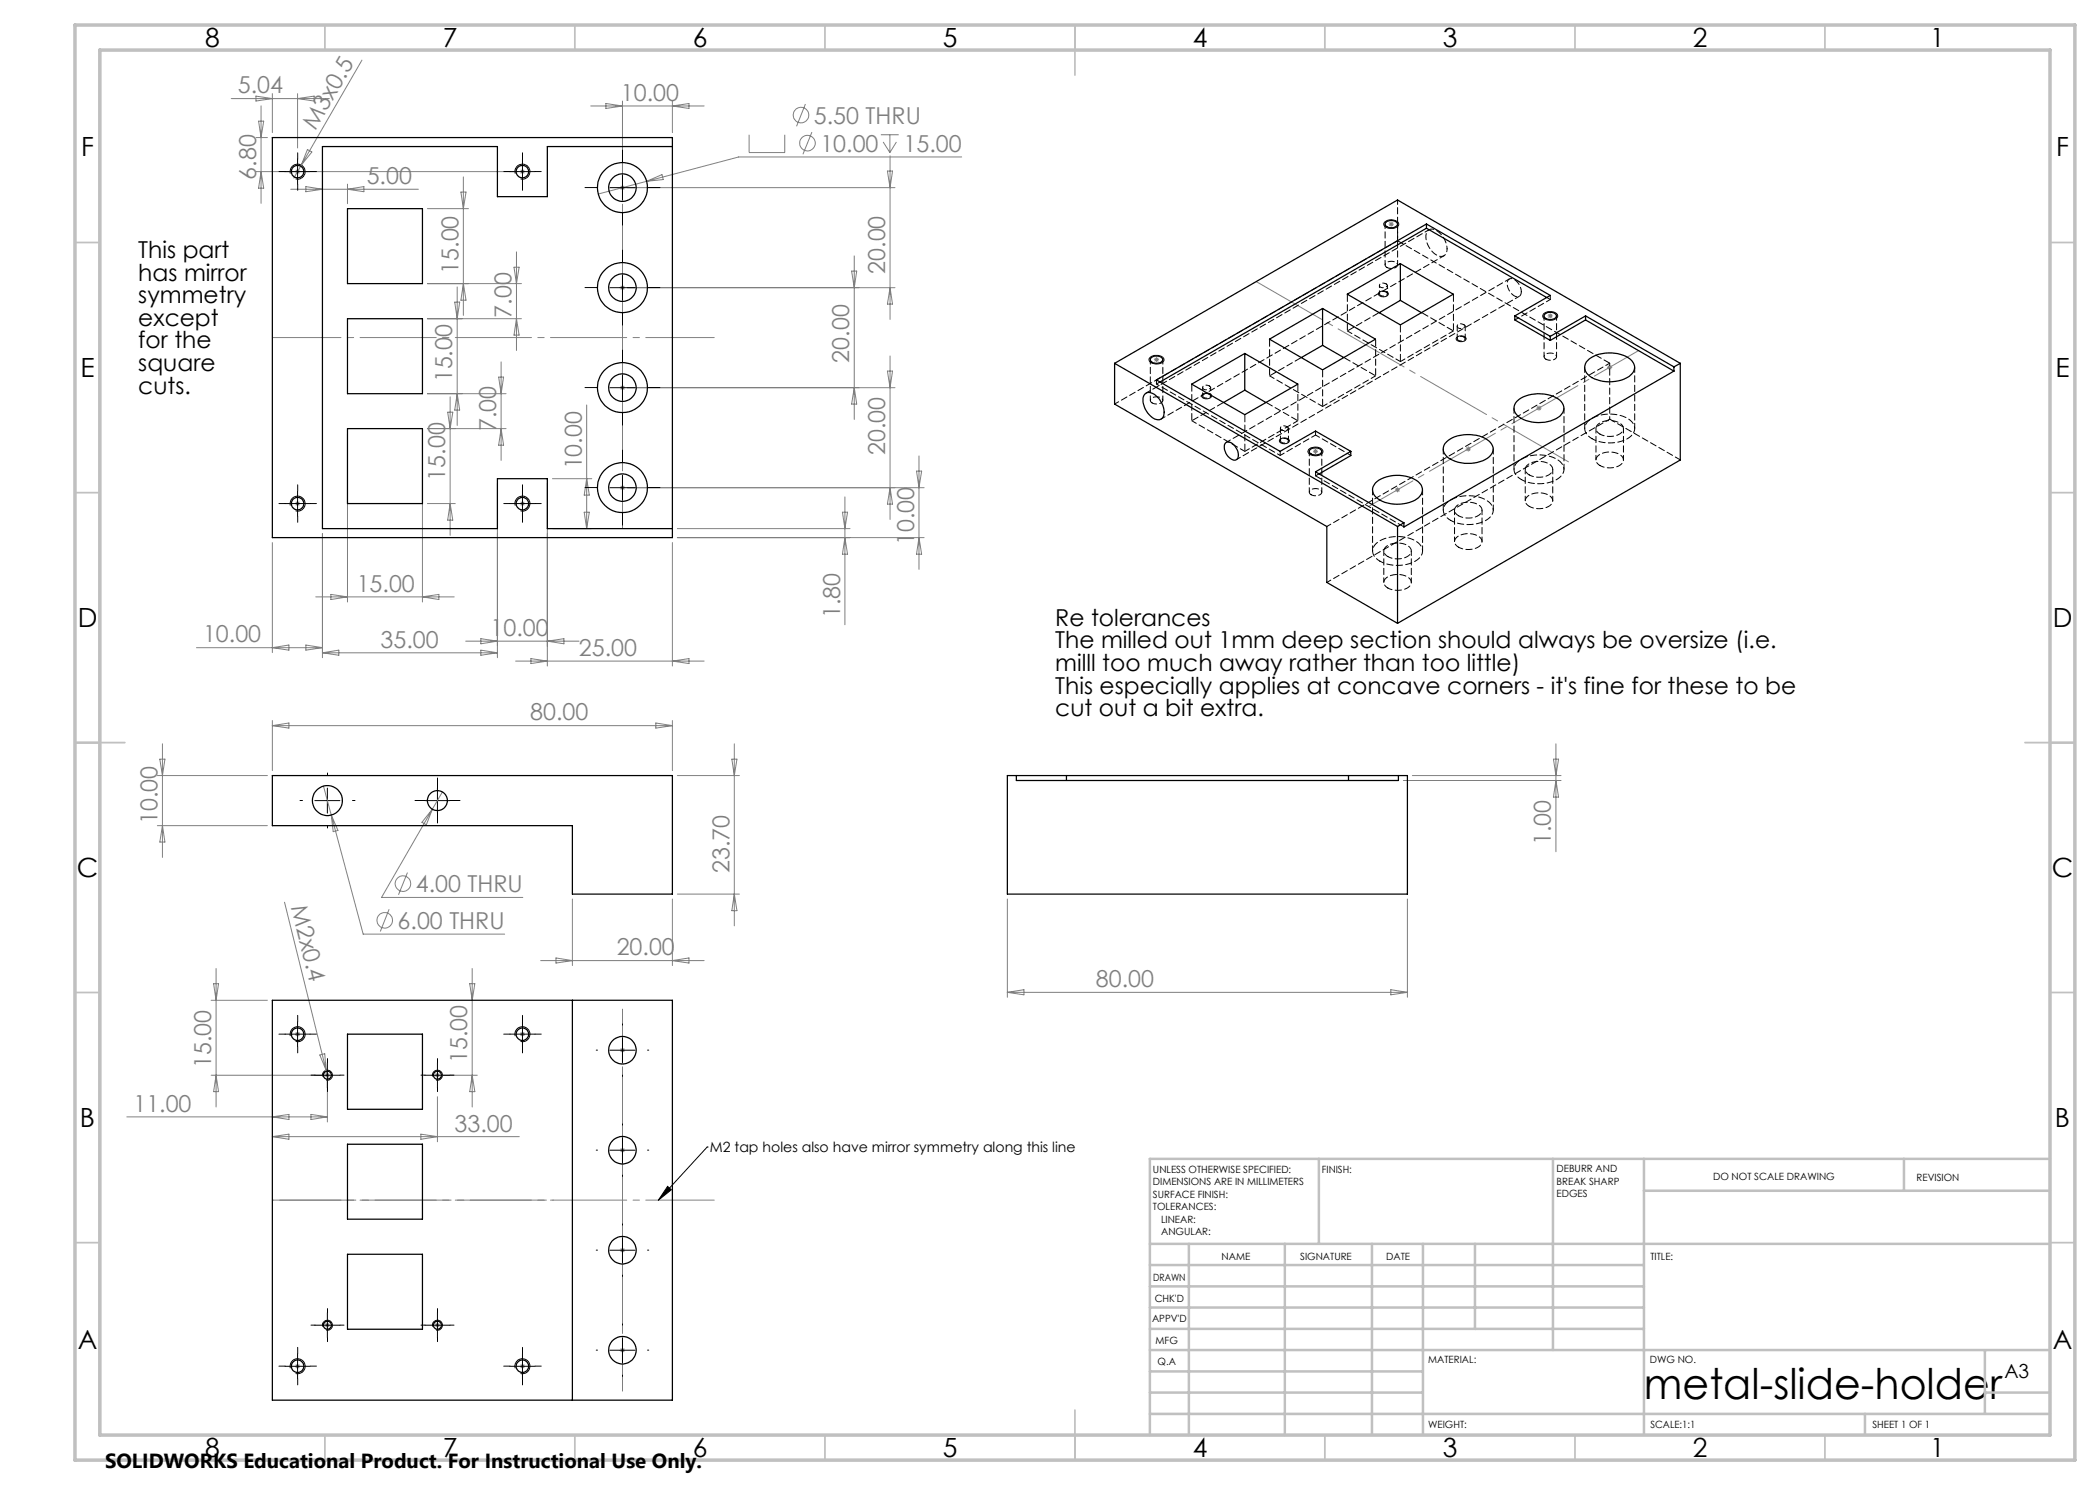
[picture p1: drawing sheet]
<svg xmlns="http://www.w3.org/2000/svg" width="420mm" height="297mm" viewBox="0 0 420 297" stroke-linecap="round" stroke-linejoin="round" font-family="sans-serif">
<g fill="none" stroke="#808080" stroke-width=".2">
<path d="M46.2 19.7h19.7M51.2 19.2l3.3 .5-3.3 .5zM54.5 18.7v7.8M59.5 18.7v10.9M59.5 19.7l3.3-.5v1zM72.4 12l-12.1 21M51.2 34.3h52.3M51.2 27.5h2.3M51.7 24.2h1l-.5 3.3zM52.2 21.2v19.5M52.2 34.3l.5 3.3h-1zM58.1 37.8h25.6"/>
<path d="M59.2 34l.7 .7M59.5 33.8v1M59.9 34l-.7 .7M60.3 33l-1.5 2.6M61.2 37.3l3.3 .5-3.3 .5zM61.5 29.9l.9 .5-2.1 2.6zM69.5 36.8v3.9M69.5 37.8l3.3-.5v1zM92.2 38.4h1l-.5 3.3zM92.7 35.4v27.7M104 34.3h1M104.1 34l.7 .7"/>
<path d="M104.5 33.8v1M104.8 34l-.7 .7M118.1 21.2h22.7M121.2 20.7l3.3 .5-3.3 .5zM124 37.5h1M124.1 37.2l.7 .7M124.5 37v1M124.5 20.2v16.3M124.8 37.2l-.7 .7M125.5 37.5h53.5M129.3 36.3l3.1-1.4 .2 1zM134.5 20.2v6.3"/>
<path d="M134.5 21.2l3.3-.5v1zM149.8 26.9v3.6h7.2v-3.6M161.1 20.8l-1.8 4.5M162.4 26.4l-1.8 4.5M176.2 26.9h3.5M176.6 28.4l1.4 2.1M177.5 34.2h1l-.5 3.3zM178 26.9v3.6M178 31.2v32.7M179.3 28.4l-1.3 2.1M192.3 31.4h-44.6l-28 7.4M85.5 56.7h18.8"/>
<path d="M85.5 41.7h8.2M91.4 57.4v27.7M92.7 56.7l.5 3.3h-1zM102.8 53.4h1l-.5 3.3zM103.3 50.4v19.7M124 57.5h1M124.1 57.2l.7 .7M124.5 57v1M124.8 57.2l-.7 .7M125.5 57.5h53.5M170.3 54.2h1l-.4 3.3zM170.9 51.2v32.7"/>
<path d="M178 57.5l.5 3.3h-1zM277.7 44.8h1.1M277.9 44.5l.7 .7M278.2 44.3v1M278.6 44.5l-.7 .7M85.5 78.7h15.7M85.5 63.7h18.8M90 79.4v27.7M90.9 60.4h1l-.5 3.3zM91.4 78.7l.5 3.3h-1zM99.7 75.4h1l-.5 3.3zM100.2 72.4v19.7"/>
<path d="M103.3 63.7l.5 3.3h-1zM124 77.5h1M124.1 77.2l.7 .7M124.5 77v1M124.8 77.2l-.7 .7M170.9 77.5l.4 3.3h-1zM177.5 74.2h1l-.5 3.3zM178 71.2v32.7M179 77.5h-53.5M230.8 71.9h1M230.9 71.6l.8 .7M231.3 71.4v1"/>
<path d="M231.7 71.6l-.8 .7M309.5 63.2h1.1M309.7 62.8l.7 .7M310.1 62.7v1M310.4 62.8l-.7 .7M321.4 73.5h1M321.6 73.1l.7 .7M321.9 73v1M322.3 73.1l-.7 .7M69.5 86.7v33.7M84.5 86.7v33.7M85.5 85.7h15.7"/>
<path d="M89.5 82.4h1.1l-.6 3.3zM99.5 96.7v34.8M100.2 85.7l.5 3.3h-1zM109.5 96.7v36.5M110.5 95.7h7.9M117.3 81v24.7M117.3 95.7l.6 3.3h-1.1zM124 97.5h1M124.1 97.2l.7 .7M124.5 97v1M124.8 97.2l-.7 .7M125.5 97.5h59.3"/>
<path d="M169 99.4v25.6M178 97.5l.5 3.3h-1zM183.3 94.2h1l-.5 3.3zM183.8 91.2v22.7M262.6 90.3h1M262.7 89.9l.8 .7M263.1 89.8v1M263.5 89.9l-.8 .7M279 98h1M279.2 97.6l.7 .7M279.5 97.5v1M279.9 97.6l-.7 .7"/>
<path d="M293.1 89.8h1M293.3 89.5l.7 .7M293.7 89.3v1M294 89.5l-.7 .7M307.3 81.6h1M307.4 81.3l.8 .7M307.8 81.1v1M308.2 81.3l-.8 .7M54.5 108.5v22M59 100.7h1M59.2 100.4l.7 .7M59.5 100.2v1"/>
<path d="M59.9 100.4l-.7 .7M63.1 119.4h27.7M64.5 106.7v24.8M66.2 118.9l3.3 .5-3.3 .5zM84.5 119.4l3.3-.5v1zM85.5 100.7h5.6M90 100.7l.6 3.3h-1.1zM104 100.7h1M104.1 100.4l.7 .7M104.5 100.2v1M104.8 100.4l-.7 .7M110.5 105.7h7.9"/>
<path d="M116.8 102.4h1.1l-.6 3.3zM134.5 108.5v24.7M135.5 105.7h34.5M135.5 107.5h49.3M168.5 102.4h1l-.5 3.3zM169 107.5l.5 3.3h-1zM183.8 107.5l.5 3.3h-1zM39.3 129.5h25.2M54.5 129.5l3.3-.5v1zM61.2 129l3.3 .5-3.3 .5zM64.5 130.6h35M64.5 130.6l3.3-.6v1.1z"/>
<path d="M93.1 128.2h22.7M96.2 130l3.3 .6-3.3 .5zM96.2 127.7l3.3 .5-3.3 .6zM103.1 132.2h37.7M106.2 131.7l3.3 .5-3.3 .5zM109.5 128.2l3.3-.5v1.1zM134.5 132.2l3.3-.5v1zM31.5 155.1h22M32 151.8h1l-.5 3.3zM32.5 148.8v22.7M54.5 145.1l3.3-.5v1zM54.5 144.1v10"/>
<path d="M54.5 145.1h80M64.7 157.2l1.6 5.8M88.5 158.4l-2 3.5M131.2 144.6l3.3 .5-3.3 .5zM134.5 144.1v10M135.5 155.1h12.4M146.4 151.8h1l-.5 3.3zM146.9 148.8v36.4M280.7 156.1h31.5M282.5 155.1h29.7M310.7 151.8h1l-.5 3.3zM311.2 148.8v21.6"/>
<path d="M311.2 156.1l.5 3.3h-1zM31.5 165.1h22M32.5 165.1l.5 3.3h-1zM66.3 163l6.3 23.8h28.3M66.3 163l1.3 3.1-1 .2zM81.5 174.5l-1.8 4.5M86.5 161.9l-10.2 17.6h28.3M86.5 161.9l-1.2 3.1-.9-.5zM114.5 179.8v13.3M134.5 179.8v13.3M135.5 178.8h12.4M146.9 178.8l.5 3.3h-1z"/>
<path d="M201.5 179.8v19.7M281.5 179.8v19.7M42.7 196.7h1l-.5 3.4zM43.2 193.7v27.7M56.9 180.4l8.3 33.7M77.8 181.9l-1.7 4.4M93.9 196.7h1.1l-.6 3.4zM94.4 193.7v27.7M108.1 192.1h32.7M111.2 191.6l3.3 .5-3.3 .5zM134.5 192.1l3.3-.5v1zM201.5 198.5h80"/>
<path d="M201.5 198.5l3.3-.6v1.1zM278.2 197.9l3.3 .6-3.3 .5zM42.2 215h22.3M42.2 200.1h11.3M43.2 215l.5 3.3h-1zM59 206.8h1M59.2 206.5l.7 .7M59.5 206.3v1.1M59.9 206.5l-.7 .7M64 211l.9-.3 .3 3.4zM65 215h1M65.1 214.7l.7 .7"/>
<path d="M65.2 214.1l.5 1.9M65.5 214.6v.9M65.5 216v8.4M65.8 214.7l-.7 .7M87 215h1M87.1 214.7l.7 .7M87.5 214.6v.9M87.5 219.4v8.9M87.8 214.7l-.7 .7M88.5 215h7M94.4 215l.6 3.3h-1.1zM104 206.8h1"/>
<path d="M104.1 206.5l.7 .7M104.5 206.3v1.1M104.8 206.5l-.7 .7M124 210h1M124.1 209.7l.7 .7M124.5 209.5v1M124.8 209.7l-.7 .7M25.4 223.4h40.1M54.5 223.4l3.3-.5v1zM54.5 227.3l3.3-.5v1.1zM54.5 227.3h49.4M62.2 222.9l3.3 .5-3.3 .5z"/>
<path d="M84.2 226.8l3.3 .5-3.3 .6zM124 230h1M124.1 229.7l.7 .7M124.5 229.5v1M124.8 229.7l-.7 .7M124 250h1M124.1 249.7l.7 .7M124.5 249.6v.9M124.8 249.7l-.7 .7M59 273.3h1M59.2 272.9l.7 .7M59.5 272.7v1.1"/>
<path d="M59.9 272.9l-.7 .7M65 265h1M65.1 264.7l.7 .7M65.5 264.5v1M65.8 264.7l-.7 .7M87 265h1M87.1 264.7l.7 .7M87.5 264.5v1M87.8 264.7l-.7 .7M104 273.3h1M104.1 272.9l.7 .7M104.5 272.7v1.1"/>
<path d="M104.8 272.9l-.7 .7M124 270h1M124.1 269.7l.7 .7M124.5 269.6v.9M124.8 269.7l-.7 .7"/>
<circle cx="160.2" cy="23" r="1.55"/>
<circle cx="161.5" cy="28.6" r="1.55"/>
<circle cx="80.6" cy="176.7" r="1.55"/>
<circle cx="76.9" cy="184.1" r="1.55"/>
</g>
<g fill="none" stroke="#000" stroke-width=".2">
<path d="M57 34.3h5M58.1 34.7a1.5 1.5 0 0 1 1.3-1.9 1.5 1.5 0 0 1 1.6 1.7 1.5 1.5 0 0 1-1.9 1.3M59.5 31.8v5M102 34.3h5M103 34.7a1.5 1.5 0 0 1 1.4-1.9 1.5 1.5 0 0 1 1.6 1.7 1.5 1.5 0 0 1-1.9 1.3M104.5 31.8v5M122 37.5h5M124.5 35v5M122 57.5h5M124.5 55v5M275.7 58.6a1.2 1.2 0 0 1 2 .2 1.14 1.14 0 0 1-2-.1zM276.9 44.4a1.93 1.93 0 0 1 2.9 .4 1.55 1.55 0 0 1-2.2 .8l-.6-.3a.59 .59 0 0 1-.1-.9z"/>
<path d="M122 77.5h5M124.5 75v5M230 71.5a1.89 1.89 0 0 1 2.8 .4 1.35 1.35 0 0 1-1.8 .9l-.6-.2a.64 .64 0 0 1-.4-1.1zM240.5 78.8a1.16 1.16 0 0 1 1.8 .4 1.17 1.17 0 0 1-2 0zM291.3 67.6a1.2 1.2 0 0 1 1.9 .2 1.18 1.18 0 0 1-2-.1zM308.7 62.8a1.93 1.93 0 0 1 2.8 .3 1.6 1.6 0 0 1-2.3 .8l-.1-.1a.67 .67 0 0 1-.4-1zM59.5 98.2v5M104.5 98.2v5M122 97.5h5M124.5 95v5M256 87.9a1.24 1.24 0 0 1 1.9 .3 1.14 1.14 0 0 1-2-.1zM261.7 90a1.93 1.93 0 0 1 2.9 .2 1.51 1.51 0 0 1-2.1 .9l-.5-.2a.65 .65 0 0 1-.3-.9z"/>
<path d="M57 100.7h5M58.1 101.1a1.49 1.49 0 0 1 1.3-1.9 1.49 1.49 0 0 1 1.6 1.7 1.49 1.49 0 0 1-1.9 1.3M102 100.7h5M103 101.1a1.49 1.49 0 0 1 1.4-1.9 1.49 1.49 0 0 1 1.6 1.7 1.49 1.49 0 0 1-1.9 1.3M65.5 157.6v5M87.5 157.6v5M63 160.1h5M85 160.1h5M57 206.8h5M58.1 207.2a1.49 1.49 0 0 1 1.3-1.8 1.49 1.49 0 0 1 1.6 1.6 1.49 1.49 0 0 1-1.9 1.3M59.5 204.4v4.9M63 215h5"/>
<path d="M64.5 215.3a.99 .99 0 0 1 .9-1.2 .99 .99 0 0 1 1.1 1 .99 .99 0 0 1-1.3 .9M65.5 212.5v5.1M85 215h5M86.5 215.3a1 1 0 0 1 .9-1.3 1 1 0 0 1 1.1 1.1 1 1 0 0 1-1.3 .9M87.5 212.5v5.1M102 206.8h5M103 207.2a1.49 1.49 0 0 1 1.4-1.8 1.49 1.49 0 0 1 1.6 1.6 1.49 1.49 0 0 1-1.9 1.3M104.5 204.4v4.9M122 210h5M124.5 207.5v5M122 230h5M124.5 227.5v5"/>
<path d="M133.5 237.3l.8 .6-2.6 2.2zM141.4 229.4h.1M141.4 229.4l-9.7 10.7M122 250h5M124.5 247.5v5.1M57 273.3h5M58.1 273.6a1.5 1.5 0 0 1 1.3-1.8 1.5 1.5 0 0 1 1.6 1.6 1.5 1.5 0 0 1-1.9 1.3M59.5 270.8v4.9M63 265h5M64.5 265.3a1 1 0 0 1 .9-1.2 1 1 0 0 1 1.1 1 1 1 0 0 1-1.3 .9M65.5 262.5v5M85 265h5"/>
<path d="M86.5 265.3a1.01 1.01 0 0 1 .9-1.3 1.01 1.01 0 0 1 1.1 1.1 1.01 1.01 0 0 1-1.3 .9M87.5 262.5v5M102 273.3h5M103 273.6a1.5 1.5 0 0 1 1.4-1.8 1.5 1.5 0 0 1 1.6 1.6 1.5 1.5 0 0 1-1.9 1.3M104.5 270.8v4.9M122 270h5M124.5 267.5v5.1"/>
</g>
<g fill="none" stroke="#000" stroke-width=".2" stroke-dasharray="15.2 1.3 1.3 1.3">
<path d="M57 34.3h-1.2M59.5 31.8v-1.2M59.5 36.8v1.3M62 34.3h1.3M102 34.3h-1.2M104.5 31.8v-1.2M104.5 36.8v1.3M107 34.3h1.2M119.5 37.5h-2.5M124.5 32.5v-2.5M129.5 37.5h2.5M119.5 57.5h-2.5"/>
<path d="M124.5 42.5v2.5M124.5 52.5v-2.5M129.5 57.5h2.5M119.5 77.5h-2.5M124.5 62.5v2.5M124.5 72.5v-2.5M129.5 77.5h2.5M59.5 98.2v-1.2M104.5 98.2v-1.2M119.5 97.5h-2.5M124.5 82.5v2.5M124.5 92.5v-2.5"/>
<path d="M129.5 97.5h2.5M57 100.7h-1.2M59.5 103.2v1.3M62 100.7h1.3M102 100.7h-1.2M104.5 103.2v1.3M107 100.7h1.2M124.5 102.5v2.5M65.5 155.1v-.5M87.5 157.6v-2M60.5 160.1h-.5M65.5 165.1v.5"/>
<path d="M70.5 160.1h.5M85 160.1h-2M87.5 162.6v2M90 160.1h2M57 206.8h-1.2M59.5 204.3v-1.2M59.5 209.3v1.3M62 206.8h1.3M63 215h-.8M65.5 212.5v-.8M65.5 217.5v.8M68 215h.8"/>
<path d="M85 215h-.8M87.5 212.5v-.8M87.5 217.5v.8M90 215h.8M102 206.8h-1.2M104.5 204.3v-1.2M104.5 209.3v1.3M107 206.8h1.2M119.5 210h-.3M124.5 205v-.2M124.5 215v.3M129.5 210h.3"/>
<path d="M119.5 230h-.3M124.5 225v-.2M124.5 235v.3M129.5 230h.3M119.5 250h-.3M124.5 245v-.2M124.5 255v.3M129.5 250h.3M57 273.2h-1.2M59.5 270.7v-1.2M59.5 275.7v1.3M62 273.2h1.3"/>
<path d="M63 265h-.8M65.5 262.5v-.8M65.5 267.5v.8M68 265h.8M85 265h-.8M87.5 262.5v-.8M87.5 267.5v.8M90 265h.8M102 273.2h-1.2M104.5 270.7v-1.2M104.5 275.7v1.3M107 273.2h1.2"/>
<path d="M119.5 270h-.3M124.5 265v-.2M124.5 275v.3M129.5 270h.3"/>
</g>
<g fill="none" stroke="#c0c0c0" stroke-width=".35">
<path d="M65 5v5M115 5v5M165 5v5M215 5v10M265 5v5M315 5v5M365 5v5M15 48.5h5M410 48.5h5M15 98.5h5M410 98.5h5M15 148.5h10"/>
<path d="M405 148.5h10M15 198.5h5M410 198.5h5M15 248.5h5M410 248.5h5M65 287v5M115 287v5M165 287v5M215 282v10M265 287v5M315 287v5M365 287v5"/>
</g>
<g fill="none" stroke="#c0c0c0" stroke-width=".5">
<path d="M263.8 231.8v17M310.6 231.8v38.2M328.8 231.8v55.2M328.8 238.2h81.2M380.8 231.8v6.4M410 231.8h-180v55.2M230 248.8h180M230 257.3h98.8M230 253h98.8M237.8 248.8v38.2M257 248.8v38.2M274.4 248.8v38.2"/>
<path d="M284.6 248.8v38.2M295 248.8v17M230 265.8h98.8M230 261.5h98.8M230 278.5h54.6M230 274.3h54.6M230 270h180M397 278.5h13M397 270v12.8M230 282.8h180M373 282.8v4.2"/>
</g>
<path d="M15 5h400v287h-400zM20 10h390v277h-390z" fill="none" stroke="#c0c0c0" stroke-width=".7"/>
<path d="M124.5 29.3v76.4M124.5 278.2v-76.4" fill="none" stroke="#808080" stroke-width=".2" stroke-dasharray="15.2 1.3 1.3 1.3" stroke-dashoffset="7.5"/>
<path d="M54.5 67.5h88.4M54.5 240h88.4" fill="none" stroke="#808080" stroke-width=".2" stroke-dasharray="15.2 1.3 1.3 1.3" stroke-dashoffset="1.5"/>
<path d="M54.5 240h56.2" fill="none" stroke="#808080" stroke-width=".2" stroke-dasharray="15.2 1.3 1.3 1.3" stroke-dashoffset="-1.4"/>
<path d="M327.7 70.1l-54 31.2" fill="none" stroke="#808080" stroke-width=".2" stroke-dasharray="15.2 1.3 1.3 1.3" stroke-dashoffset="5"/>
<path d="M251.2 56.3l62.5 36.1" fill="none" stroke="#808080" stroke-width=".2" stroke-dasharray="15.2 1.3 1.3 1.3" stroke-dashoffset=".1"/>
<path d="M133.5 237.3l.8 .6-2.6 2.2z" fill="#000"/>
<g fill="none" stroke="#000" stroke-width=".25">
<path d="M54.5 27.5h80v80h-80zM134.5 29.3h-25v10h-10v-10h-35v76.4h35v-10h10v10h25M69.5 41.7h15v15h-15zM269.5 58.8l10.6-6.1 10.6 6.1-10.6 6.2zM277.2 44.5a1.5 1.5 0 0 1 2.3 .3 1.46 1.46 0 0 1-2.5 0zM280.1 52.7v7.4M285.3 44.8l24.8 14.3-7.1 4.1M285.3 44.8l-54 31.2 24.7 14.3 7.1-4.1 7.1 4.1M285.3 45.6l-53.3 30.8M285.3 45.6l24.1 13.9M285.3 44.8v.8M69.5 63.7h15v15h-15z"/>
<path d="M222.9 72.7l56.6 32.6M222.9 72.7v8.1l42.5 24.5v11.2l14.1 8.2M222.9 72.7l56.6-32.7 56.6 32.7M229 78.8a1.9 1.9 0 0 1 2.6 .7 3.8 3.8 0 0 1 1 4 1.53 1.53 0 0 1-2.4-.2 4.3 4.3 0 0 1-1.5-4zM230.2 71.6a1.5 1.5 0 0 1 2.4 .3 1.43 1.43 0 0 1-2.6 0zM238.3 76.8l10.7-6.1 10.6 6.1-10.6 6.1zM249 70.7v7.3M249 78l4.2 2.5M249 78l-4.3 2.5M253.9 67.8l10.6-6.1 10.6 6.1-10.6 6.2zM264.5 61.7v7.4M264.5 69.1l4.2 2.4"/>
<path d="M264.5 69.1l-4.2 2.4M280.1 60.1l4.2 2.4M280.1 60.1l-4.3 2.4M303 63.2l7.1 4.1M303 63.2v.8l7.1 4.1M309 62.8a1.5 1.5 0 0 1 2.3 .4 1.43 1.43 0 0 1-2.5 0zM310.1 67.3v.8M317.1 63.2l17.7 10.2M317.1 63.2l-7 4.1M317.1 64l17.7 10.2M317.1 64l-7 4.1M317.1 63.2v.8"/>
<path d="M317.9 71.8a7.4 7.4 0 0 1 8.2 .1 2.02 2.02 0 0 1-.3 3.4 7.4 7.4 0 0 1-8.2-.4 1.96 1.96 0 0 1 .3-3.1zM334.8 73.4v.8M334.8 74.2l-54 31.2v-.8M336.1 72.7l-1.3 .7M336.1 72.7v19.3l-56.6 32.7M69.5 85.7h15v15h-15zM245.2 88.5a1.67 1.67 0 0 1 2 1.1 1.71 1.71 0 0 1 0 2.4 2.04 2.04 0 0 1-2.2-1.7l-.1-.7a1.09 1.09 0 0 1 .3-1.1zM262 89.9a1.56 1.56 0 0 1 2.3 .4 1.43 1.43 0 0 1-2.5 0zM270.2 90.3l-7.1 4.1 17.7 10.2M270.2 90.3v.8l-6.4 3.7M275.1 96.6a7.1 7.1 0 0 1 8.9 .1 2.14 2.14 0 0 1-1.1 3.4 7.5 7.5 0 0 1-7.7-.7 1.89 1.89 0 0 1-.1-2.8zM289.2 88.4a7.1 7.1 0 0 1 8.9 .1 2.1 2.1 0 0 1-1 3.4 7.4 7.4 0 0 1-7.8-.6 1.89 1.89 0 0 1-.1-2.9z"/>
<path d="M303.4 80.3a7.1 7.1 0 0 1 8.8 0 2.13 2.13 0 0 1-1 3.4 7.4 7.4 0 0 1-7.7-.6 1.89 1.89 0 0 1-.1-2.8zM279.5 105.3v19.4M280.8 104.6l-1.3 .7M54.5 155.1h80v23.7h-20v-13.7h-60zM201.5 155.1h80v23.7h-80zM203.3 155.1v1h76.4v-1M213.3 155.1v1M269.7 155.1v1M54.5 200.1h80v79.9h-80zM69.5 206.8h15v15.1h-15zM114.5 200.1v79.9M69.5 228.8h15v15h-15z"/>
<path d="M69.5 250.9h15v14.9h-15z"/>
<circle cx="59.5" cy="34.3" r="1.27"/>
<circle cx="104.5" cy="34.3" r="1.26"/>
<circle cx="124.5" cy="37.5" r="5"/>
<circle cx="124.5" cy="37.5" r="2.74"/>
<circle cx="124.5" cy="57.5" r="2.75"/>
<circle cx="124.5" cy="57.5" r="5"/>
<circle cx="124.5" cy="77.5" r="2.75"/>
<circle cx="124.5" cy="77.5" r="5"/>
<circle cx="124.5" cy="97.5" r="2.75"/>
<circle cx="124.5" cy="97.5" r="5"/>
<circle cx="59.5" cy="100.7" r="1.25"/>
<circle cx="104.5" cy="100.7" r="1.24"/>
<circle cx="65.5" cy="160.1" r="2.99"/>
<circle cx="87.5" cy="160.1" r="2.01"/>
<circle cx="59.5" cy="206.9" r="1.25"/>
<circle cx="65.5" cy="215.1" r=".81"/>
<circle cx="87.5" cy="215" r=".81"/>
<circle cx="104.5" cy="206.8" r="1.24"/>
<circle cx="124.5" cy="210" r="2.74"/>
<circle cx="124.5" cy="230" r="2.74"/>
<circle cx="124.5" cy="250" r="2.74"/>
<circle cx="59.5" cy="273.2" r="1.25"/>
<circle cx="65.5" cy="265.1" r=".8"/>
<circle cx="87.5" cy="265" r=".81"/>
<circle cx="104.5" cy="273.2" r="1.24"/>
<circle cx="124.5" cy="270" r="2.74"/>
</g>
<g fill="none" stroke="#000" stroke-width=".2" stroke-dasharray="1.3 .6" stroke-dashoffset=".4">
<path d="M279.5 40v8.1M277 44.8v8.2M279.5 48.1l-56.6 32.7M279.5 53v-8.2M285.8 46l-56.6 32.6M301.8 55.8l-56.5 32.7M304.3 58.3a2.78 2.78 0 0 0-2.1-2.6 1.19 1.19 0 0 0-.6 1.9 2.14 2.14 0 0 0 2.2 1.7l.3-.4 .2-.6M310.1 59.9l-.7-.4M310.1 59.9v-.8M230.1 71.9v8.2M231.3 76.8v-.8M232 76.4l-.7 .4"/>
<path d="M303 64l7.1-4.1M308.8 63.2v8.1M311.3 71.3v-8.1M321.9 72.6l-56.5 32.7M232.2 83.8l56.6-32.6M232.6 80.1v-8.2M247.3 91.9l56.5-32.6M256 91.1l7.1-4.1M256 91.1v-.8M261.9 90.3v8.1M263.1 87l7.1 4.1M263.1 95.2v-.8"/>
<path d="M263.1 87v-.8M263.8 94.8l-.7 .4M264.4 98.4v-8.1M304.3 95.9a7.5 7.5 0 0 0 7.7-.5 2.02 2.02 0 0 0-.4-3.4 7.4 7.4 0 0 0-8.2 .5 2.07 2.07 0 0 0 .9 3.4M305.9 95a3.8 3.8 0 0 0 4.5-.6 1.39 1.39 0 0 0-1.2-1.9 3.6 3.6 0 0 0-4.1 1 1.21 1.21 0 0 0 .8 1.5M318.4 87.7a7.5 7.5 0 0 0 7.8-.5 2.02 2.02 0 0 0-.5-3.4 7.4 7.4 0 0 0-8.2 .5 2.07 2.07 0 0 0 .9 3.4M320 86.8a3.8 3.8 0 0 0 4.6-.6 1.39 1.39 0 0 0-1.3-1.9 3.6 3.6 0 0 0-4 1 1.21 1.21 0 0 0 .7 1.5M320 93.1a3.8 3.8 0 0 0 4.6-.6 1.39 1.39 0 0 0-1.3-1.9 3.6 3.6 0 0 0-4 1 1.21 1.21 0 0 0 .7 1.5M321.9 83.8l-56.5 32.7M276 112.2a7.5 7.5 0 0 0 7.7-.5 2.02 2.02 0 0 0-.4-3.4 7.4 7.4 0 0 0-8.2 .5 2.07 2.07 0 0 0 .9 3.4M277.6 111.3a3.8 3.8 0 0 0 4.5-.6 1.39 1.39 0 0 0-1.2-1.9 3.6 3.6 0 0 0-4.1 1 1.21 1.21 0 0 0 .8 1.5M277.6 117.6a3.8 3.8 0 0 0 4.5-.6 1.39 1.39 0 0 0-1.2-1.9 3.6 3.6 0 0 0-4.1 1 1.21 1.21 0 0 0 .8 1.5"/>
<path d="M290.1 104.1a7.5 7.5 0 0 0 7.8-.5 2.02 2.02 0 0 0-.5-3.5 7.4 7.4 0 0 0-8.1 .6 2.07 2.07 0 0 0 .8 3.4M291.7 103.2a3.8 3.8 0 0 0 4.6-.7 1.39 1.39 0 0 0-1.3-1.8 3.6 3.6 0 0 0-4 1 1.21 1.21 0 0 0 .7 1.5M291.7 109.4a3.8 3.8 0 0 0 4.6-.6 1.39 1.39 0 0 0-1.3-1.9 3.6 3.6 0 0 0-4 1 1.21 1.21 0 0 0 .7 1.5M305.9 101.3a3.8 3.8 0 0 0 4.5-.7 1.39 1.39 0 0 0-1.2-1.8 3.6 3.6 0 0 0-4.1 1 1.21 1.21 0 0 0 .8 1.5"/>
</g>
<path d="M231.3 76.8l24.7 14.3" fill="none" stroke="#000" stroke-width=".2" stroke-dasharray="1.3 .6" stroke-dashoffset=".6"/>
<path d="M321.9 72.6l-42.4-24.5M263.1 95.2l17.7 10.2" fill="none" stroke="#000" stroke-width=".2" stroke-dasharray="1.3 .6"/>
<g fill="none" stroke="#000" stroke-width=".2" stroke-dasharray="1.3 .6" stroke-dashoffset=".3">
<path d="M277.4 53.5a1.53 1.53 0 0 0 2.1-.5 1.44 1.44 0 0 0-2.5 0l.4 .5M291.4 65.2v2.5M293 67.7v-2.5M309.2 71.8a1.53 1.53 0 0 0 2.1-.5 1.44 1.44 0 0 0-2.5 0l.4 .5M230.4 80.6a1.53 1.53 0 0 0 2.2-.5 1.44 1.44 0 0 0-2.5 0l.3 .5M256.1 85.6v2.5M257.7 88.1v-2.5M262.2 98.9a1.53 1.53 0 0 0 2.2-.5 1.44 1.44 0 0 0-2.5 0l.3 .5M305 93.9v6.3M319.2 85.7v6.3M324.7 92v-6.3M276.8 110.2v6.3"/>
<path d="M282.3 116.5v-6.3M290.9 102v6.3M296.4 108.3v-6.3M310.5 100.2v-6.3"/>
</g>
<path d="M277.3 56.8l.2 .2a.88 .88 0 0 1-.8 .5 .88 .88 0 0 1-.8-.5 .86 .86 0 0 1 1.4-.2M277.3 58.4l.2 .3a.88 .88 0 0 1-.8 .5 .88 .88 0 0 1-.8-.5l.2-.2 .4-.2 .8 .1M241.9 77.2l.2 .2a.88 .88 0 0 1-.8 .6 .88 .88 0 0 1-.8-.5 .86 .86 0 0 1 1.4-.3M241.9 78.8l.2 .3a.88 .88 0 0 1-.8 .5 .88 .88 0 0 1-.8-.5l.2-.2 .5-.2 .7 .1M292.8 65l.2 .2a1 1 0 0 1-1.5 .2 .63 .63 0 0 1 .3-.7 .63 .63 0 0 1 .8 .1l.2 .2M292.8 67.4l.2 .3a.88 .88 0 0 1-.7 .5 .88 .88 0 0 1-.9-.5l.2-.3 .5-.1 .7 .1M257.5 85.4l.2 .2a1 1 0 0 1-1.6 .2 .63 .63 0 0 1 .3-.7 .63 .63 0 0 1 .8 .2l.3 .1M257.5 87.8l.2 .3a.88 .88 0 0 1-.8 .5 .88 .88 0 0 1-.8-.5l.2-.2 .4-.2 .8 .1" fill="none" stroke="#000" stroke-width=".2" stroke-dasharray="1.3 .6" stroke-dashoffset=".5"/>
<g fill="none" stroke="#000" stroke-width=".2" stroke-dasharray="1.3 .6" stroke-dashoffset=".2">
<path d="M275.1 75.2l-10.6 6.1M280.1 72.3l-10.6-6.1M290.7 66.2l-10.6 6.1M316.9 73.5v12.2M249 90.3l-10.6-6.2M259.6 84.1l-10.6 6.2M264.5 81.3l-10.6-6.1M274.5 97.9v12.3M288.7 89.8v12.2M302.8 81.6v12.3M312.8 93.9v-12.3M326.9 85.7v-12.2"/>
<path d="M284.5 110.2v-12.3M298.7 102v-12.2"/>
</g>
<g fill="none" stroke="#000" stroke-width=".2" stroke-dasharray="1.3 .6" stroke-dashoffset="-.2">
<path d="M253.9 75.2v-7.4M253.9 75.2l6.4-3.7M268.8 71.5l6.3 3.7M269.5 66.2v-7.4M269.5 66.2l6.3-3.7M275.1 75.2v-7.4M280.1 72.3v-7.3M284.3 62.5l6.4 3.7M290.7 66.2v-7.4M238.4 84.1v-7.3M238.4 84.1l6.3-3.6M249 90.3v-7.4"/>
<path d="M253.2 80.5l6.4 3.6M259.6 84.1v-7.3M264.5 81.3v-7.4"/>
</g>
<path d="M289.4 49.8a4.2 4.2 0 0 0-3-4 1.4 1.4 0 0 0-1.2 1.9 4.2 4.2 0 0 0 2.9 3.6 1.24 1.24 0 0 0 1.3-1.5" fill="none" stroke="#000" stroke-width=".2" stroke-dasharray="1.3 .6" stroke-dashoffset=".7"/>
<path d="M275.9 57.1v1.7M277.5 58.8v-1.7M240.5 77.5v1.7M242.1 79.2v-1.7M321.9 83.8v-11.2" fill="none" stroke="#000" stroke-width=".2" stroke-dasharray="1.3 .6" stroke-dashoffset=".8"/>
<path d="M336.1 92l-14.2-8.2" fill="none" stroke="#000" stroke-width=".2" stroke-dasharray="1.3 .6" stroke-dashoffset=".1"/>
<text font-size="8.5" x="328.8" y="279.7">metal-slide-holder</text>
<g font-size="5.3">
<text x="41" y="9.5">8</text>
<text x="88.5" y="9.5">7</text>
<text x="138.5" y="9.5">6</text>
<text x="188.5" y="9.5">5</text>
<text x="238.5" y="9.5">4</text>
<text x="288.5" y="9.5">3</text>
<text x="338.5" y="9.5">2</text>
<text x="386" y="9.5">1</text>
<text x="16.2" y="31.3">F</text>
<text x="411.2" y="31.3">F</text>
<text x="16.1" y="75.5">E</text>
<text x="411.1" y="75.5">E</text>
<text x="15.5" y="125.5">D</text>
<text x="410.5" y="125.5">D</text>
<text x="15.4" y="175.5">C</text>
<text x="410.4" y="175.5">C</text>
<text x="16" y="225.5">B</text>
<text x="411" y="225.5">B</text>
<text x="15.5" y="269.8">A</text>
<text x="410.5" y="269.8">A</text>
<text x="41" y="291.5">8</text>
<text x="88.5" y="291.5">7</text>
<text x="138.5" y="291.5">6</text>
<text x="188.5" y="291.5">5</text>
<text x="238.5" y="291.5">4</text>
<text x="288.5" y="291.5">3</text>
<text x="338.5" y="291.5">2</text>
<text x="386" y="291.5">1</text>
</g>
<g font-size="4.7" fill="#808080">
<text x="47.6" y="18.7">5.04</text>
<text x="124.2" y="20.2">10.00</text>
<text x="63.1" y="26.1" transform="rotate(-60 63.1 26.1)">M3x0.5</text>
<text x="162.8" y="24.7">5.50 THRU</text>
<text x="51.2" y="35.9" transform="rotate(-90 51.2 35.9)">6.80</text>
<text x="164.1" y="30.3">10.00</text>
<text x="180.7" y="30.3">15.00</text>
<text x="73.3" y="36.8">5.00</text>
<text x="91.7" y="54.8" transform="rotate(-90 91.7 54.8)">15.00</text>
<text x="177" y="54.8" transform="rotate(-90 177 54.8)">20.00</text>
<text x="102.3" y="63.6" transform="rotate(-90 102.3 63.6)">7.00</text>
<text x="90.4" y="76.5" transform="rotate(-90 90.4 76.5)">15.00</text>
<text x="169.8" y="72.5" transform="rotate(-90 169.8 72.5)">20.00</text>
<text x="99.2" y="86.3" transform="rotate(-90 99.2 86.3)">7.00</text>
<text x="116.3" y="93.9" transform="rotate(-90 116.3 93.9)">10.00</text>
<text x="177" y="91" transform="rotate(-90 177 91)">20.00</text>
<text x="89" y="96.1" transform="rotate(-90 89 96.1)">15.00</text>
<text x="182.8" y="109" transform="rotate(-90 182.8 109)">10.00</text>
<text x="71.3" y="118.4">15.00</text>
<text x="168" y="123.6" transform="rotate(-90 168 123.6)">1.80</text>
<text x="40.6" y="128.5">10.00</text>
<text x="76.1" y="129.5">35.00</text>
<text x="98.1" y="127.2">10.00</text>
<text x="115.8" y="131.2">25.00</text>
<text x="106.1" y="144.1">80.00</text>
<text x="31.5" y="164.8" transform="rotate(-90 31.5 164.8)">10.00</text>
<text x="310.2" y="169" transform="rotate(-90 310.2 169)">1.00</text>
<text x="83.2" y="178.4">4.00 THRU</text>
<text x="145.9" y="174.6" transform="rotate(-90 145.9 174.6)">23.70</text>
<text x="58.2" y="181.4" transform="rotate(76 58.2 181.4)">M2x0.4</text>
<text x="79.5" y="185.8">6.00 THRU</text>
<text x="123.3" y="191.1">20.00</text>
<text x="219.2" y="197.4">80.00</text>
<text x="42.2" y="213.6" transform="rotate(-90 42.2 213.6)">15.00</text>
<text x="93.5" y="212.7" transform="rotate(-90 93.5 212.7)">15.00</text>
<text x="26.7" y="222.4">11.00</text>
<text x="90.9" y="226.3">33.00</text>
</g>
<g font-size="4.7">
<text x="27.7" y="51.6">This part</text>
<text x="27.7" y="56.1">has mirror</text>
<text x="27.7" y="60.6">symmetry</text>
<text x="27.7" y="65.2">except</text>
<text x="27.7" y="69.7">for the</text>
<text x="27.7" y="74.2">square</text>
<text x="27.7" y="78.7">cuts.</text>
<text x="211.1" y="125.1">Re tolerances</text>
<text x="211.1" y="129.6">The milled out 1mm deep section should always be oversize (i.e.</text>
<text x="211.1" y="134.2">milll too much away rather than too little)</text>
<text x="211.1" y="138.7">This especially applies at concave corners - it's fine for these to be</text>
<text x="211.1" y="143.2">cut out a bit extra.</text>
</g>
<text font-size="4.1" x="21" y="293.7">SOLIDWORKS Educational Product. For Instructional Use Only.</text>
<text font-size="3.9" x="400.9" y="275.5">A3</text>
<text font-size="2.8" x="142" y="230.5">M2 tap holes also have mirror symmetry along this line</text>
<g font-size="2">
<text x="230.6" y="234.6">UNLESS OTHERWISE SPECIFIED:</text>
<text x="230.6" y="237.1">DIMENSIONS ARE IN MILLIMETERS</text>
<text x="230.6" y="239.6">SURFACE FINISH:</text>
<text x="264.4" y="234.6">FINISH:</text>
<text x="311.3" y="234.5">DEBURR AND</text>
<text x="311.3" y="237">BREAK SHARP</text>
<text x="311.3" y="239.5">EDGES</text>
<text x="342.6" y="236">DO NOT SCALE DRAWING</text>
<text x="383.3" y="236.2">REVISION</text>
<text x="230.6" y="242.1">TOLERANCES:</text>
<text x="232.2" y="244.6">LINEAR:</text>
<text x="232.2" y="247.1">ANGULAR:</text>
<text x="244.3" y="252">NAME</text>
<text x="260" y="251.9">SIGNATURE</text>
<text x="277.2" y="251.9">DATE</text>
<text x="330.1" y="251.9">TITLE:</text>
<text x="230.6" y="256.1">DRAWN</text>
<text x="230.9" y="260.3">CHK'D</text>
<text x="230.4" y="264.4">APPV'D</text>
<text x="231.1" y="268.8">MFG</text>
<text x="231.5" y="273">Q.A</text>
<text x="285.6" y="272.5">MATERIAL:</text>
<text x="330" y="272.5">DWG NO.</text>
<text x="285.6" y="285.5">WEIGHT:</text>
<text x="330.1" y="285.6">SCALE:1:1</text>
<text x="374.5" y="285.6">SHEET 1 OF 1</text>
</g>
</svg>
